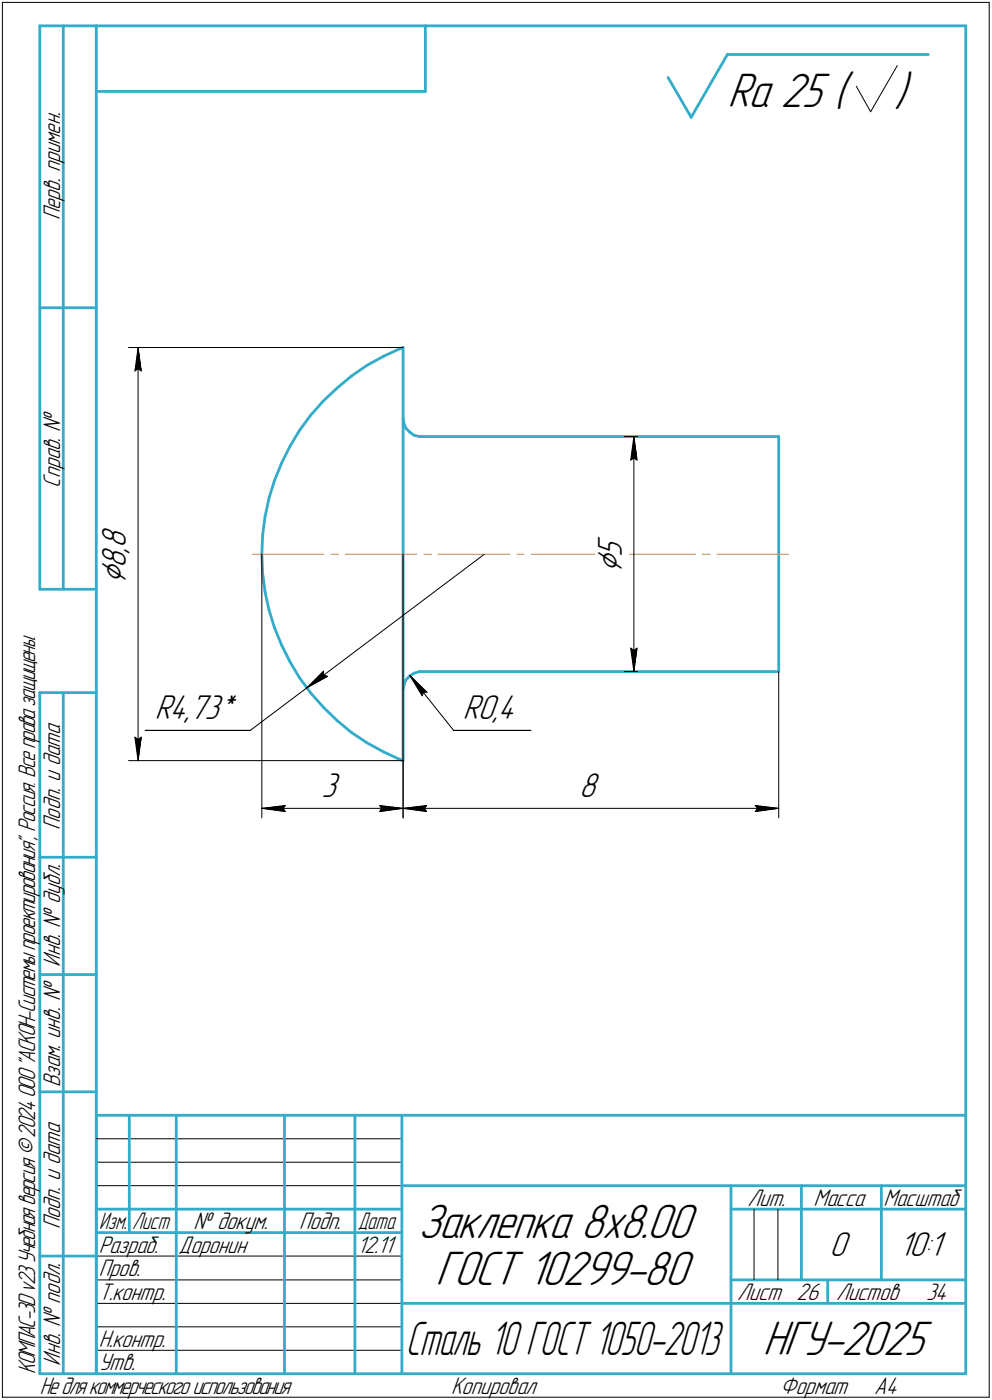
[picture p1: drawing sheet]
<svg xmlns="http://www.w3.org/2000/svg" width="211mm" height="298mm" viewBox="0 0 211 298" stroke-linecap="round" stroke-linejoin="round" font-family="sans-serif">
<g fill="none" stroke="#33acca" stroke-width=".59">
<path d="M8.5 5.5v120zM8.5 5.5h12zM13.5 5.5v120zM20.5 5.5v287zM20.5 5.5h185zM20.5 19.5h70zM90.5 5.5v14zM142.2 16.5l4.9 8.5zM154.8 11.6l-7.7 13.4zM154.8 11.6h42.7zM205.5 5.5v287zM8.5 65.5h12z"/>
<path d="M78.1 77.8l3.5-1.9zM81.6 75.9l3.7-1.7zM85.3 74.2l.5-.2zM85.8 74v88zM59.9 98.6l-1.5 3.7zM61.7 95l-1.8 3.6zM63.8 91.6l-2.1 3.4zM66.1 88.4l-2.3 3.2zM68.8 85.3l-2.7 3.1zM68.8 85.3l2.9-2.7zM71.7 82.6l3.1-2.5zM74.8 80.1l3.3-2.3z"/>
<path d="M85.8 89l.1 1.2zM85.9 90.2l.5 1zM86.4 91.2l.8 .8zM87.2 92l.9 .7zM88.1 92.7l1.1 .3zM89.2 93h.5zM89.7 93h76zM165.7 93v50zM55.7 118l.2 4zM55.9 114l-.2 4zM56.4 110.1l-.5 3.9zM57.2 106.1l-.8 4z"/>
<path d="M58.4 102.3l-1.2 3.8zM8.5 125.5h12zM55.9 122l.5 4zM56.4 126l.8 3.9zM57.2 129.9l1.2 3.8zM58.4 133.7l1.5 3.7zM59.9 137.4l1.8 3.6zM8.5 147.5v145zM8.5 147.5h12zM13.5 147.5v145zM61.7 141l2.1 3.4zM63.8 144.4l2.3 3.2z"/>
<path d="M66.1 147.6l2.7 3zM68.8 150.6l2.9 2.8zM71.7 153.4l3.1 2.6zM74.8 156l3.3 2.2zM78.1 158.2l3.5 1.9zM85.9 145.9l-.1 1.1zM86.4 144.8l-.5 1.1zM87.2 143.9l-.8 .9zM87.2 143.9l.9-.6zM88.1 143.3l1.1-.3zM89.2 143h.5zM89.7 143h76z"/>
<path d="M81.6 160.1l3.7 1.7zM85.3 161.8l.5 .2zM8.5 182.5h12zM8.5 207.5h12zM8.5 232.5h12zM20.5 237.5h185zM20.5 237.5v55zM27.5 237.5v25zM37.5 237.5v55zM60.5 237.5v55zM75.5 237.5v55zM85.5 237.5v55z"/>
<path d="M20.5 257.5h65zM85.5 252.5h120zM155.5 252.5v40zM155.5 257.5h15zM170.5 252.5v20zM170.5 257.5h35zM187.5 252.5v20zM8.5 267.5h12zM20.5 262.5h65zM85.5 277.5h70zM155.5 277.5h50zM155.5 272.5h50z"/>
<path d="M176.1 272.5v5zM8.5 292.5h12zM20.5 292.5h185z"/>
</g>
<path d="M53.8 118h15.1zM70.4 118h1.6zM73.5 118h15.2zM90.2 118h1.6zM93.2 118h15.3zM110 118h1.5zM113 118h15.2zM129.7 118h1.5zM132.8 118h15.2zM149.4 118h1.6zM152.6 118h15.1z" fill="none" stroke="#ff8000" stroke-width=".21"/>
<g fill="none" stroke="#000" stroke-width=".21">
<path d="M.5 .5v297zM.5 .5h210zM182.2 18.4l3.1 5.4zM190.9 14l-5.6 9.8zM210.5 .5v297zM27.3 74h58.5zM28.7 79l.7-.5zM29.4 74l.7 5zM29.4 78.5l.7 .5zM29.4 74l-.7 5zM29.4 74v88zM132.8 93h2.9z"/>
<path d="M134.2 98l.7-.5zM134.9 93l.7 5zM134.9 97.5l.7 .5zM134.9 93l-.7 5zM134.9 93v50zM55.7 118v56.2zM85.8 118v56.2zM134.2 138l.7 5zM134.2 138l.7 .5zM134.9 138.5l.7-.5zM135.6 138l-.7 5zM28.7 157l.7 5z"/>
<path d="M28.7 157l.7 .5zM29.4 157.5l.7-.5zM30.1 157l-.7 5zM30.9 155.5h22.4zM53.3 155.5l12-9zM65.3 146.5l3.5-3.6zM65.3 146.5l4.4-2.5zM65.3 146.5l37.7-28.5zM68.8 142.9v.9zM68.8 143.8l.9 .2zM87.2 143.8l3.6 3.6zM87.2 143.8l2.6 4.4z"/>
<path d="M87.2 143.8l9.3 11.7zM90.1 147.4h.7zM90.1 147.4l-.3 .8zM96.5 155.5h16.4zM132.8 143h2.9zM165.7 143v31.2zM27.3 162h58.5zM55.7 172.1l5-.6zM55.7 172.1l5 .7zM55.7 172.1h30.1zM60.2 172.1l.5 .7zM60.7 171.5l-.5 .6z"/>
<path d="M80.8 172.8l5-.7zM80.8 171.5l.4 .6zM80.8 171.5l5 .6zM81.2 172.1l-.4 .7zM85.8 162v12.2zM85.8 172.1l5-.6zM85.8 172.1l5 .7zM85.8 172.1h79.9zM90.3 172.1l.5 .7zM90.8 171.5l-.5 .6zM160.7 172.8l5-.7zM160.7 171.5l.5 .6z"/>
<path d="M160.7 171.5l5 .6zM161.2 172.1l-.5 .7zM20.5 247.5h65zM20.5 252.5h65zM20.5 242.5h65zM160.4 257.5v15zM165.5 257.5v15zM20.5 267.5h65zM20.5 272.5h65zM20.5 277.5h65zM.5 297.5h210zM20.5 282.5h65z"/>
<path d="M20.5 287.5h65z"/>
</g>
<g fill="#fff" stroke="#fff" stroke-width=".21">
<path d="M126.6 114h7.3zM126.6 114h7.3zM126.6 114.1h7.3zM126.6 114.2h7.3zM126.6 114.3h7.3zM126.6 114.4h7.3zM126.6 114.5h7.3zM126.6 114.6h7.3zM126.6 114.6h7.3zM126.6 114.7h7.3zM126.6 114.8h7.3zM126.6 114.9h7.3zM126.6 115h7.3zM126.6 115.1h7.3zM126.6 115.1h7.3zM126.6 115.2h7.3zM126.6 115.3h7.3zM126.6 115.4h7.3zM126.6 115.5h7.3zM126.6 115.6h7.3zM126.6 115.7h7.3zM126.6 115.7h7.3zM126.6 115.8h7.3zM126.6 115.9h7.3zM126.6 116h7.3zM126.6 116.1h7.3zM126.6 116.2h7.3zM126.6 116.2h7.3zM126.6 116.3h7.3zM126.6 116.4h7.3zM126.6 116.5h7.3zM126.6 116.6h7.3zM126.6 116.7h7.3zM126.6 116.8h7.3zM126.6 116.8h7.3zM126.6 116.9h7.3zM126.6 117h7.3zM126.6 117.1h7.3zM126.6 117.2h7.3zM126.6 117.3h7.3zM126.6 117.3h7.3zM126.6 117.4h7.3zM126.6 117.5h7.3zM126.6 117.6h7.3zM126.6 117.7h7.3zM126.6 117.8h7.3zM126.6 117.9h7.3zM126.6 117.9h7.3zM126.6 118h7.3zM126.6 118.1h7.3zM126.6 118.2h7.3zM126.6 118.3h7.3zM126.6 118.4h7.3zM126.6 118.4h7.3zM126.6 118.5h7.3zM126.6 118.6h7.3zM126.6 118.7h7.3zM126.6 118.8h7.3zM126.6 118.9h7.3zM126.6 119h7.3zM126.6 119h7.3zM126.6 119.1h7.3zM126.6 119.2h7.3zM126.6 119.3h7.3zM126.6 119.4h7.3zM126.6 119.5h7.3zM126.6 119.5h7.3zM126.6 119.6h7.3zM126.6 119.7h7.3zM126.6 119.8h7.3zM126.6 119.9h7.3zM126.6 120h7.3zM126.6 120.1h7.3zM126.6 120.1h7.3zM126.6 120.2h7.3zM126.6 120.3h7.3zM126.6 120.4h7.3zM126.6 120.5h7.3zM126.6 120.6h7.3zM126.6 120.6h7.3zM126.6 120.7h7.3zM126.6 120.8h7.3zM126.6 120.9h7.3zM126.6 121h7.3zM126.6 121.1h7.3zM126.6 121.2h7.3zM126.6 121.2h7.3zM126.6 121.3h7.3zM126.6 121.4h7.3zM126.6 121.5h7.3zM126.6 121.6h7.3zM126.6 121.7h7.3zM126.6 121.8h7.3zM126.6 121.8h7.3zM126.6 121.9h7.3z"/>
<path d="M134.8 93.2h.2zM134.8 93.3h.2zM134.7 93.4h.4zM134.7 93.5h.4zM134.6 93.6h.5zM134.6 93.6h.6zM134.6 93.7h.6zM134.5 93.8h.8zM134.5 93.9h.8zM134.5 94h.9zM134.5 94.1h.9zM134.4 94.1h1zM134.4 94.2h1.1zM134.4 94.3h1.1zM134.3 94.4h1.3zM134.3 94.5h1.3zM134.2 94.6h1.4zM134.2 94.7h1.4zM134.1 94.7h1.5zM134.1 94.8h1.6zM134.1 94.9h1.6zM134.1 95h1.6zM134.1 95.1h1.6zM134.1 95.2h1.6zM134.1 95.2h1.6zM134.1 95.3h1.6zM134.1 95.4h1.7zM134 95.5h1.8zM134 95.6h1.8zM134 95.7h1.8zM134 95.8h1.8zM134 95.8h1.8zM134 95.9h1.8zM134 96h1.9zM134 96.1h1.9zM134 96.2h1.9zM133.9 96.3h2zM133.9 96.4h2zM133.9 96.4h2zM133.9 96.5h2zM133.9 96.6h2zM133.9 96.7h2.1zM133.9 96.8h2.1zM133.9 96.9h2.1zM133.9 96.9h2.1zM133.9 97h2.1zM133.9 97.1h2.1zM133.9 97.2h2.1zM133.9 97.3h2.2zM133.9 97.4h2.2zM133.9 97.5h2.2zM133.9 97.5h2.2zM133.9 97.6h2.2zM133.9 97.7h2.2zM133.8 97.8h2.3zM133.8 97.9h2.3zM133.8 98h2.3zM133.8 98h2.3zM133.8 98.1h2.3zM133.8 98.2h2.3zM133.8 98.3h2.3zM133.8 98.4h2.3z"/>
<path d="M133.7 137.5h2.4zM133.8 137.6h2.3zM133.8 137.7h2.3zM133.8 137.8h2.3zM133.8 137.8h2.3zM133.8 137.9h2.3zM133.8 138h2.3zM133.8 138.1h2.3zM133.8 138.2h2.3zM133.9 138.3h2.2zM133.9 138.3h2.2zM133.9 138.4h2.2zM133.9 138.5h2.2zM133.9 138.6h2.2zM133.9 138.7h2.2zM133.9 138.8h2.1zM133.9 138.9h2.1zM133.9 138.9h2.1zM133.9 139h2.1zM133.9 139.1h2.1zM133.9 139.2h2.1zM133.9 139.3h2.1zM133.9 139.4h2zM133.9 139.4h2zM133.9 139.5h2zM133.9 139.6h2zM133.9 139.7h2zM134 139.8h1.9zM134 139.9h1.9zM134 140h1.9zM134 140h1.8zM134 140.1h1.8zM134 140.2h1.8zM134 140.3h1.8zM134 140.4h1.8zM134 140.5h1.8zM134.1 140.5h1.7zM134.1 140.6h1.6zM134.1 140.7h1.6zM134.1 140.8h1.6zM134.1 140.9h1.6zM134.1 141h1.6zM134.1 141.1h1.6zM134.1 141.1h1.6zM134.1 141.2h1.5zM134.2 141.3h1.4zM134.2 141.4h1.4zM134.3 141.5h1.3zM134.3 141.6h1.3zM134.4 141.6h1.1zM134.4 141.7h1.1zM134.4 141.8h1zM134.5 141.9h.9zM134.5 142h.9zM134.5 142.1h.8zM134.5 142.2h.8zM134.6 142.2h.6zM134.6 142.3h.6zM134.6 142.4h.5zM134.7 142.5h.4zM134.7 142.6h.4zM134.8 142.7h.2zM134.8 142.7h.2z"/>
<path d="M68.4 164h4.7zM68.4 164.1h4.7zM68.4 164.2h4.7zM68.4 164.3h4.7zM68.4 164.3h4.7zM68.4 164.4h4.7zM68.4 164.5h4.7zM68.4 164.6h4.7zM68.4 164.7h4.7zM68.4 164.8h4.7zM68.4 164.8h4.7zM68.4 164.9h4.7zM68.4 165h4.7zM68.4 165.1h4.7zM68.4 165.2h4.7zM68.4 165.3h4.7zM68.4 165.4h4.7zM68.4 165.4h4.7zM68.4 165.5h4.7zM68.4 165.6h4.7zM68.4 165.7h4.7zM68.4 165.8h4.7zM68.4 165.9h4.7zM68.4 165.9h4.7zM68.4 166h4.7zM68.4 166.1h4.7zM68.4 166.2h4.7zM68.4 166.3h4.7zM68.4 166.4h4.7zM68.4 166.5h4.7zM68.4 166.5h4.7zM68.4 166.6h4.7zM68.4 166.7h4.7zM68.4 166.8h4.7zM68.4 166.9h4.7zM68.4 167h4.7zM68.4 167h4.7zM68.4 167.1h4.7zM68.4 167.2h4.7zM68.4 167.3h4.7zM68.4 167.4h4.7zM68.4 167.5h4.7zM68.4 167.6h4.7zM68.4 167.6h4.7zM68.4 167.7h4.7zM68.4 167.8h4.7zM68.4 167.9h4.7zM68.4 168h4.7zM68.4 168.1h4.7zM68.4 168.1h4.7zM68.4 168.2h4.7zM68.4 168.3h4.7zM68.4 168.4h4.7zM68.4 168.5h4.7zM68.4 168.6h4.7zM68.4 168.7h4.7zM68.4 168.7h4.7zM68.4 168.8h4.7zM68.4 168.9h4.7zM68.4 169h4.7zM68.4 169.1h4.7zM68.4 169.2h4.7zM68.4 169.2h4.7zM68.4 169.3h4.7zM68.4 169.4h4.7zM68.4 169.5h4.7zM68.4 169.6h4.7zM68.4 169.7h4.7zM68.4 169.8h4.7zM68.4 169.8h4.7zM68.4 169.9h4.7zM68.4 170h4.7zM68.4 170.1h4.7zM68.4 170.2h4.7zM68.4 170.3h4.7zM68.4 170.3h4.7zM68.4 170.4h4.7zM68.4 170.5h4.7zM68.4 170.6h4.7zM68.4 170.7h4.7zM68.4 170.8h4.7zM68.4 170.9h4.7zM68.4 170.9h4.7zM68.4 171h4.7zM68.4 171.1h4.7z"/>
<path d="M60.6 171h.6zM60 171.1h1.2zM59.4 171.2h1.8zM58.8 171.3h2.4zM58.2 171.4h3zM57.5 171.4h3.7zM57.3 171.5h3.9zM57.1 171.6h4.1zM56.9 171.7h4.3zM56.6 171.8h4.6zM56.4 171.9h4.8zM56.2 172h5zM56 172h5.2zM55.7 172.1h5.5zM56 172.2h5.2zM56.1 172.3h5.1zM56.3 172.4h4.9zM56.6 172.5h4.6zM56.7 172.6h4.5zM56.9 172.6h4.3zM57.1 172.7h4.1zM57.3 172.8h3.9zM57.5 172.9h3.7zM58.2 173h3zM58.8 173.1h2.4zM59.4 173.1h1.8zM60 173.2h1.2zM60.6 173.3h.6z"/>
<path d="M80.3 171h.6zM80.3 171.1h1.2zM80.3 171.2h1.8zM80.3 171.3h2.5zM80.3 171.4h3.1zM80.3 171.4h3.7zM80.3 171.5h3.9zM80.3 171.6h4.2zM80.3 171.7h4.4zM80.3 171.8h4.6zM80.3 171.9h4.9zM80.3 172h5zM80.3 172h5.3zM80.3 172.1h5.5zM80.3 172.2h5.3zM80.3 172.3h5.1zM80.3 172.4h4.9zM80.3 172.5h4.7zM80.3 172.6h4.5zM80.3 172.6h4.3zM80.3 172.7h4.1zM80.3 172.8h3.9zM80.3 172.9h3.7zM80.3 173h3.1zM80.3 173.1h2.5zM80.3 173.1h1.8zM80.3 173.2h1.2zM80.3 173.3h.6z"/>
<path d="M87.3 144h.2zM87.3 144.1h.4zM87.4 144.2h.5zM87.4 144.3h.7zM87.4 144.4h.7zM87.5 144.4h.8zM87.5 144.5h1zM87.5 144.6h1.1zM87.5 144.7h1.3zM87.5 144.8h1.4zM87.5 144.9h1.6zM87.6 144.9h1.6zM87.6 145h1.6zM87.6 145.1h1.7zM87.7 145.2h1.7zM87.7 145.3h1.8zM87.7 145.4h1.9zM87.8 145.5h1.9zM87.8 145.5h1.9zM87.8 145.6h2zM87.8 145.7h2.1zM87.9 145.8h2.1zM88 145.9h2.1zM88 146h2.2zM88.1 146h2.2zM88.1 146.1h2.2zM88.1 146.2h2.3zM88.2 146.3h2.3zM88.2 146.4h2.4zM88.3 146.5h2.4zM88.3 146.6h2.5zM88.4 146.6h2.4zM88.4 146.7h2.5zM88.5 146.8h2.5zM88.6 146.9h2.5zM88.6 147h2.6zM88.6 147.1h2.7zM88.6 147.2h2.8zM88.7 147.2h2.7zM88.7 147.3h2.8zM88.8 147.4h2.8zM88.9 147.5h2.6zM88.9 147.6h2.5zM89 147.7h2.4zM89 147.7h2.3zM89.1 147.8h2zM89.2 147.9h1.8zM89.2 148h1.7zM89.2 148.1h1.6zM89.2 148.2h1.5zM89.3 148.3h1.3zM89.3 148.3h1.2zM89.4 148.4h.9zM89.5 148.5h.8zM89.5 148.6h.7zM89.6 148.7h.4zM89.6 148.8h.3zM89.7 148.8h.1z"/>
<path d="M98.5 147.4h12.4zM98.5 147.5h12.4zM98.5 147.6h12.4zM98.5 147.7h12.4zM98.5 147.7h12.4zM98.5 147.8h12.4zM98.5 147.9h12.4zM98.5 148h12.4zM98.5 148.1h12.4zM98.5 148.2h12.4zM98.5 148.3h12.4zM98.5 148.3h12.4zM98.5 148.4h12.4zM98.5 148.5h12.4zM98.5 148.6h12.4zM98.5 148.7h12.4zM98.5 148.8h12.4zM98.5 148.8h12.4zM98.5 148.9h12.4zM98.5 149h12.4zM98.5 149.1h12.4zM98.5 149.2h12.4zM98.5 149.3h12.4zM98.5 149.4h12.4zM98.5 149.4h12.4zM98.5 149.5h12.4zM98.5 149.6h12.4zM98.5 149.7h12.4zM98.5 149.8h12.4zM98.5 149.9h12.4zM98.5 149.9h12.4zM98.5 150h12.4zM98.5 150.1h12.4zM98.5 150.2h12.4zM98.5 150.3h12.4zM98.5 150.4h12.4zM98.5 150.5h12.4zM98.5 150.5h12.4zM98.5 150.6h12.4zM98.5 150.7h12.4zM98.5 150.8h12.4zM98.5 150.9h12.4zM98.5 151h12.4zM98.5 151h12.4zM98.5 151.1h12.4zM98.5 151.2h12.4zM98.5 151.3h12.4zM98.5 151.4h12.4zM98.5 151.5h12.4zM98.5 151.6h12.4zM98.5 151.6h12.4zM98.5 151.7h12.4zM98.5 151.8h12.4zM98.5 151.9h12.4zM98.5 152h12.4zM98.5 152.1h12.4zM98.5 152.1h12.4zM98.5 152.2h12.4zM98.5 152.3h12.4zM98.5 152.4h12.4zM98.5 152.5h12.4zM98.5 152.6h12.4zM98.5 152.7h12.4zM98.5 152.7h12.4zM98.5 152.8h12.4zM98.5 152.9h12.4zM98.5 153h12.4zM98.5 153.1h12.4zM98.5 153.2h12.4zM98.5 153.2h12.4zM98.5 153.3h12.4zM98.5 153.4h12.4zM98.5 153.5h12.4zM98.5 153.6h12.4zM98.5 153.7h12.4zM98.5 153.8h12.4zM98.5 153.8h12.4zM98.5 153.9h12.4zM98.5 154h12.4zM98.5 154.1h12.4zM98.5 154.2h12.4zM98.5 154.3h12.4zM98.5 154.3h12.4zM98.5 154.4h12.4z"/>
<path d="M68.8 142.2h.2zM68.7 142.3h.4zM68.7 142.4h.5zM68.6 142.5h.6zM68.5 142.6h.8zM68.4 142.7h.9zM68.3 142.7h1.1zM68.2 142.8h1.2zM68.2 142.9h1.3zM68.1 143h1.5zM68 143.1h1.7zM67.9 143.2h1.8zM67.8 143.3h2zM67.7 143.3h2.1zM67.6 143.4h2.3zM67.6 143.5h2.4zM67.5 143.6h2.6zM67.4 143.7h2.7zM67.3 143.8h2.9zM67.2 143.8h3.1zM67.1 143.9h3.3zM67.1 144h3.3zM67 144.1h3.4zM66.9 144.2h3.5zM66.8 144.3h3.4zM66.7 144.4h3.3zM66.6 144.4h3.2zM66.5 144.5h3.3zM66.5 144.6h3.1zM66.4 144.7h3zM66.3 144.8h3zM66.3 144.9h2.9zM66.2 144.9h2.8zM66.2 145h2.6zM66.1 145.1h2.6zM66 145.2h2.5zM66 145.3h2.4zM66 145.4h2.2zM66 145.5h2.1zM65.9 145.5h2zM65.8 145.6h2zM65.8 145.7h1.8zM65.7 145.8h1.8zM65.7 145.9h1.6zM65.6 146h1.5zM65.5 146h1.4zM65.5 146.1h1zM65.4 146.2h.8zM65.4 146.3h.6zM65.4 146.4h.2z"/>
<path d="M32.9 147.4h18.4zM32.9 147.5h18.4zM32.9 147.6h18.4zM32.9 147.7h18.4zM32.9 147.7h18.4zM32.9 147.8h18.4zM32.9 147.9h18.4zM32.9 148h18.4zM32.9 148.1h18.4zM32.9 148.2h18.4zM32.9 148.3h18.4zM32.9 148.3h18.4zM32.9 148.4h18.4zM32.9 148.5h18.4zM32.9 148.6h18.4zM32.9 148.7h18.4zM32.9 148.8h18.4zM32.9 148.8h18.4zM32.9 148.9h18.4zM32.9 149h18.4zM32.9 149.1h18.4zM32.9 149.2h18.4zM32.9 149.3h18.4zM32.9 149.4h18.4zM32.9 149.4h18.4zM32.9 149.5h18.4zM32.9 149.6h18.4zM32.9 149.7h18.4zM32.9 149.8h18.4zM32.9 149.9h18.4zM32.9 149.9h18.4zM32.9 150h18.4zM32.9 150.1h18.4zM32.9 150.2h18.4zM32.9 150.3h18.4zM32.9 150.4h18.4zM32.9 150.5h18.4zM32.9 150.5h18.4zM32.9 150.6h18.4zM32.9 150.7h18.4zM32.9 150.8h18.4zM32.9 150.9h18.4zM32.9 151h18.4zM32.9 151h18.4zM32.9 151.1h18.4zM32.9 151.2h18.4zM32.9 151.3h18.4zM32.9 151.4h18.4zM32.9 151.5h18.4zM32.9 151.6h18.4zM32.9 151.6h18.4zM32.9 151.7h18.4zM32.9 151.8h18.4zM32.9 151.9h18.4zM32.9 152h18.4zM32.9 152.1h18.4zM32.9 152.1h18.4zM32.9 152.2h18.4zM32.9 152.3h18.4zM32.9 152.4h18.4zM32.9 152.5h18.4zM32.9 152.6h18.4zM32.9 152.7h18.4zM32.9 152.7h18.4zM32.9 152.8h18.4zM32.9 152.9h18.4zM32.9 153h18.4zM32.9 153.1h18.4zM32.9 153.2h18.4zM32.9 153.2h18.4zM32.9 153.3h18.4zM32.9 153.4h18.4zM32.9 153.5h18.4zM32.9 153.6h18.4zM32.9 153.7h18.4zM32.9 153.8h18.4zM32.9 153.8h18.4zM32.9 153.9h18.4zM32.9 154h18.4zM32.9 154.1h18.4zM32.9 154.2h18.4zM32.9 154.3h18.4zM32.9 154.3h18.4zM32.9 154.4h18.4z"/>
<path d="M21.1 111.7h7.3zM21.1 111.8h7.3zM21.1 111.8h7.3zM21.1 111.9h7.3zM21.1 112h7.3zM21.1 112.1h7.3zM21.1 112.2h7.3zM21.1 112.3h7.3zM21.1 112.4h7.3zM21.1 112.4h7.3zM21.1 112.5h7.3zM21.1 112.6h7.3zM21.1 112.7h7.3zM21.1 112.8h7.3zM21.1 112.9h7.3zM21.1 112.9h7.3zM21.1 113h7.3zM21.1 113.1h7.3zM21.1 113.2h7.3zM21.1 113.3h7.3zM21.1 113.4h7.3zM21.1 113.5h7.3zM21.1 113.5h7.3zM21.1 113.6h7.3zM21.1 113.7h7.3zM21.1 113.8h7.3zM21.1 113.9h7.3zM21.1 114h7.3zM21.1 114h7.3zM21.1 114.1h7.3zM21.1 114.2h7.3zM21.1 114.3h7.3zM21.1 114.4h7.3zM21.1 114.5h7.3zM21.1 114.6h7.3zM21.1 114.6h7.3zM21.1 114.7h7.3zM21.1 114.8h7.3zM21.1 114.9h7.3zM21.1 115h7.3zM21.1 115.1h7.3zM21.1 115.1h7.3zM21.1 115.2h7.3zM21.1 115.3h7.3zM21.1 115.4h7.3zM21.1 115.5h7.3zM21.1 115.6h7.3zM21.1 115.7h7.3zM21.1 115.7h7.3zM21.1 115.8h7.3zM21.1 115.9h7.3zM21.1 116h7.3zM21.1 116.1h7.3zM21.1 116.2h7.3zM21.1 116.2h7.3zM21.1 116.3h7.3zM21.1 116.4h7.3zM21.1 116.5h7.3zM21.1 116.6h7.3zM21.1 116.7h7.3zM21.1 116.8h7.3zM21.1 116.8h7.3zM21.1 116.9h7.3zM21.1 117h7.3zM21.1 117.1h7.3zM21.1 117.2h7.3zM21.1 117.3h7.3zM21.1 117.3h7.3zM21.1 117.4h7.3zM21.1 117.5h7.3zM21.1 117.6h7.3zM21.1 117.7h7.3zM21.1 117.8h7.3zM21.1 117.9h7.3zM21.1 117.9h7.3zM21.1 118h7.3zM21.1 118.1h7.3zM21.1 118.2h7.3zM21.1 118.3h7.3zM21.1 118.4h7.3zM21.1 118.4h7.3zM21.1 118.5h7.3zM21.1 118.6h7.3zM21.1 118.7h7.3zM21.1 118.8h7.3zM21.1 118.9h7.3zM21.1 119h7.3zM21.1 119h7.3zM21.1 119.1h7.3zM21.1 119.2h7.3zM21.1 119.3h7.3zM21.1 119.4h7.3zM21.1 119.5h7.3zM21.1 119.5h7.3zM21.1 119.6h7.3zM21.1 119.7h7.3zM21.1 119.8h7.3zM21.1 119.9h7.3zM21.1 120h7.3zM21.1 120.1h7.3zM21.1 120.1h7.3zM21.1 120.2h7.3zM21.1 120.3h7.3zM21.1 120.4h7.3zM21.1 120.5h7.3zM21.1 120.6h7.3zM21.1 120.6h7.3zM21.1 120.7h7.3zM21.1 120.8h7.3zM21.1 120.9h7.3zM21.1 121h7.3zM21.1 121.1h7.3zM21.1 121.2h7.3zM21.1 121.2h7.3zM21.1 121.3h7.3zM21.1 121.4h7.3zM21.1 121.5h7.3zM21.1 121.6h7.3zM21.1 121.7h7.3zM21.1 121.8h7.3zM21.1 121.8h7.3zM21.1 121.9h7.3zM21.1 122h7.3zM21.1 122.1h7.3zM21.1 122.2h7.3zM21.1 122.3h7.3zM21.1 122.3h7.3zM21.1 122.4h7.3zM21.1 122.5h7.3zM21.1 122.6h7.3zM21.1 122.7h7.3zM21.1 122.8h7.3zM21.1 122.9h7.3zM21.1 122.9h7.3zM21.1 123h7.3zM21.1 123.1h7.3zM21.1 123.2h7.3zM21.1 123.3h7.3zM21.1 123.4h7.3zM21.1 123.4h7.3zM21.1 123.5h7.3zM21.1 123.6h7.3zM21.1 123.7h7.3zM21.1 123.8h7.3zM21.1 123.9h7.3zM21.1 124h7.3zM21.1 124h7.3zM21.1 124.1h7.3zM21.1 124.2h7.3z"/>
<path d="M29.3 74.3h.2zM29.3 74.3h.2zM29.2 74.4h.4zM29.2 74.5h.4zM29.1 74.6h.5zM29.1 74.7h.6zM29.1 74.8h.6zM29 74.8h.8zM29 74.9h.8zM29 75h.9zM29 75.1h.9zM28.9 75.2h1zM28.9 75.3h1.1zM28.9 75.4h1.1zM28.8 75.4h1.3zM28.8 75.5h1.3zM28.7 75.6h1.4zM28.7 75.7h1.4zM28.6 75.8h1.5zM28.6 75.9h1.6zM28.6 75.9h1.6zM28.6 76h1.6zM28.6 76.1h1.6zM28.6 76.2h1.6zM28.6 76.3h1.6zM28.6 76.4h1.6zM28.5 76.5h1.7zM28.5 76.5h1.8zM28.5 76.6h1.8zM28.5 76.7h1.8zM28.5 76.8h1.8zM28.5 76.9h1.8zM28.5 77h1.8zM28.4 77h1.9zM28.4 77.1h1.9zM28.4 77.2h1.9zM28.4 77.3h2zM28.4 77.4h2zM28.4 77.5h2zM28.4 77.6h2zM28.4 77.6h2zM28.4 77.7h2zM28.4 77.8h2zM28.4 77.9h2zM28.4 78h2zM28.4 78.1h2.1zM28.4 78.1h2.1zM28.4 78.2h2.1zM28.3 78.3h2.2zM28.3 78.4h2.2zM28.3 78.5h2.2zM28.3 78.6h2.2zM28.3 78.7h2.2zM28.3 78.7h2.2zM28.3 78.8h2.3zM28.2 78.9h2.4zM28.2 79h2.4zM28.2 79.1h2.4zM28.2 79.2h2.4zM28.2 79.2h2.4zM28.2 79.3h2.4zM28.2 79.4h2.4z"/>
<path d="M28.1 156.5h2.5zM28.2 156.5h2.4zM28.2 156.6h2.4zM28.2 156.7h2.4zM28.2 156.8h2.4zM28.2 156.9h2.4zM28.2 157h2.4zM28.2 157.1h2.4zM28.3 157.1h2.3zM28.3 157.2h2.2zM28.3 157.3h2.2zM28.3 157.4h2.2zM28.3 157.5h2.2zM28.3 157.6h2.2zM28.3 157.6h2.2zM28.4 157.7h2.1zM28.4 157.8h2.1zM28.4 157.9h2.1zM28.4 158h2zM28.4 158.1h2zM28.4 158.2h2zM28.4 158.2h2zM28.4 158.3h2zM28.4 158.4h2zM28.4 158.5h2zM28.4 158.6h2zM28.4 158.7h2zM28.4 158.7h1.9zM28.4 158.8h1.9zM28.4 158.9h1.9zM28.5 159h1.8zM28.5 159.1h1.8zM28.5 159.2h1.8zM28.5 159.3h1.8zM28.5 159.3h1.8zM28.5 159.4h1.8zM28.5 159.5h1.7zM28.6 159.6h1.6zM28.6 159.7h1.6zM28.6 159.8h1.6zM28.6 159.9h1.6zM28.6 159.9h1.6zM28.6 160h1.6zM28.6 160.1h1.6zM28.6 160.2h1.5zM28.7 160.3h1.4zM28.7 160.4h1.4zM28.8 160.4h1.3zM28.8 160.5h1.3zM28.9 160.6h1.1zM28.9 160.7h1.1zM28.9 160.8h1zM29 160.9h.9zM29 161h.9zM29 161h.8zM29 161.1h.8zM29.1 161.2h.6zM29.1 161.3h.6zM29.1 161.4h.5zM29.2 161.5h.4zM29.2 161.5h.4zM29.3 161.6h.2zM29.3 161.7h.2z"/>
<path d="M123.3 164h5zM123.3 164.1h5zM123.3 164.2h5zM123.3 164.3h5zM123.3 164.3h5zM123.3 164.4h5zM123.3 164.5h5zM123.3 164.6h5zM123.3 164.7h5zM123.3 164.8h5zM123.3 164.8h5zM123.3 164.9h5zM123.3 165h5zM123.3 165.1h5zM123.3 165.2h5zM123.3 165.3h5zM123.3 165.4h5zM123.3 165.4h5zM123.3 165.5h5zM123.3 165.6h5zM123.3 165.7h5zM123.3 165.8h5zM123.3 165.9h5zM123.3 165.9h5zM123.3 166h5zM123.3 166.1h5zM123.3 166.2h5zM123.3 166.3h5zM123.3 166.4h5zM123.3 166.5h5zM123.3 166.5h5zM123.3 166.6h5zM123.3 166.7h5zM123.3 166.8h5zM123.3 166.9h5zM123.3 167h5zM123.3 167h5zM123.3 167.1h5zM123.3 167.2h5zM123.3 167.3h5zM123.3 167.4h5zM123.3 167.5h5zM123.3 167.6h5zM123.3 167.6h5zM123.3 167.7h5zM123.3 167.8h5zM123.3 167.9h5zM123.3 168h5zM123.3 168.1h5zM123.3 168.1h5zM123.3 168.2h5zM123.3 168.3h5zM123.3 168.4h5zM123.3 168.5h5zM123.3 168.6h5zM123.3 168.7h5zM123.3 168.7h5zM123.3 168.8h5zM123.3 168.9h5zM123.3 169h5zM123.3 169.1h5zM123.3 169.2h5zM123.3 169.2h5zM123.3 169.3h5zM123.3 169.4h5zM123.3 169.5h5zM123.3 169.6h5zM123.3 169.7h5zM123.3 169.8h5zM123.3 169.8h5zM123.3 169.9h5zM123.3 170h5zM123.3 170.1h5zM123.3 170.2h5zM123.3 170.3h5zM123.3 170.3h5zM123.3 170.4h5zM123.3 170.5h5zM123.3 170.6h5zM123.3 170.7h5zM123.3 170.8h5zM123.3 170.9h5zM123.3 170.9h5zM123.3 171h5zM123.3 171.1h5z"/>
<path d="M90.7 171h.6zM90.1 171.1h1.2zM89.4 171.2h1.9zM88.8 171.3h2.5zM88.2 171.4h3.1zM87.5 171.4h3.8zM87.4 171.5h3.9zM87.1 171.6h4.2zM87 171.7h4.3zM86.7 171.8h4.6zM86.4 171.9h4.9zM86.3 172h5zM86 172h5.3zM85.8 172.1h5.5zM86 172.2h5.3zM86.2 172.3h5.1zM86.4 172.4h4.9zM86.6 172.5h4.7zM86.8 172.6h4.5zM87 172.6h4.3zM87.2 172.7h4.1zM87.4 172.8h3.9zM87.5 172.9h3.8zM88.2 173h3.1zM88.8 173.1h2.5zM89.4 173.1h1.9zM90.1 173.2h1.2zM90.7 173.3h.6z"/>
<path d="M160.3 171h.7zM160.3 171.1h1.2zM160.3 171.2h1.8zM160.3 171.3h2.4zM160.3 171.4h3zM160.3 171.4h3.6zM160.3 171.5h3.9zM160.3 171.6h4.1zM160.3 171.7h4.3zM160.3 171.8h4.5zM160.3 171.9h4.8zM160.3 172h5zM160.3 172h5.2zM160.3 172.1h5.4zM160.3 172.2h5.2zM160.3 172.3h5.1zM160.3 172.4h4.8zM160.3 172.5h4.6zM160.3 172.6h4.5zM160.3 172.6h4.2zM160.3 172.7h4zM160.3 172.8h3.9zM160.3 172.9h3.6zM160.3 173h3zM160.3 173.1h2.4zM160.3 173.1h1.8zM160.3 173.2h1.2zM160.3 173.3h.7z"/>
</g>
<g fill="#000" stroke="#000" stroke-width=".21">
<path d="M29.2 75.3h.2zM29.2 75.4h.2zM29.2 75.4h.2zM29.2 75.5h.2zM29.2 75.6h.2zM29.2 75.7h.2zM29.2 75.8h.2zM29.2 75.9h.2zM29.1 75.9h.3zM29.1 76h.3zM29.1 76.1h.3zM29.1 76.2h.3zM29.1 76.3h.3zM29.1 76.4h.3zM29.1 76.5h.3zM29 76.5h.4zM29 76.6h.4zM29 76.7h.4zM29 76.8h.4zM29 76.9h.4zM29 77h.4zM29 77h.4zM29 77.1h.4zM29 77.2h.4zM29 77.3h.4zM29 77.4h.4zM29 77.5h.4zM29 77.6h.4zM29 77.6h.4zM29 77.7h.4zM28.9 77.8h.5zM28.9 77.9h.5zM28.9 78h.5zM28.9 78.1h.5zM28.9 78.1h.5zM28.9 78.2h.5zM28.9 78.3h.5zM28.8 78.4h.6zM28.8 78.5h.6zM28.8 78.6h.5zM28.8 78.7h.4zM28.8 78.7h.2zM28.8 78.8h.2z"/>
<path d="M29.4 74.7h.1zM29.4 74.8h.1zM29.4 74.8h.1zM29.4 74.9h.1zM29.4 75h.1zM29.4 75.1h.1zM29.4 75.2h.1zM29.4 75.3h.2zM29.4 75.4h.2zM29.4 75.4h.2zM29.4 75.5h.2zM29.4 75.6h.2zM29.4 75.7h.2zM29.4 75.8h.2zM29.4 75.9h.2zM29.4 75.9h.3zM29.4 76h.3zM29.4 76.1h.3zM29.4 76.2h.3zM29.4 76.3h.3zM29.4 76.4h.3zM29.4 76.5h.3zM29.4 76.5h.4zM29.4 76.6h.4zM29.4 76.7h.4zM29.4 76.8h.4zM29.4 76.9h.4zM29.4 77h.4zM29.4 77h.4zM29.4 77.1h.5zM29.4 77.2h.5zM29.4 77.3h.5zM29.4 77.4h.5zM29.4 77.5h.5zM29.4 77.6h.5zM29.4 77.6h.5zM29.4 77.7h.5zM29.4 77.8h.6zM29.4 77.9h.6zM29.4 78h.6zM29.4 78.1h.6zM29.4 78.1h.6zM29.4 78.2h.6zM29.4 78.3h.6zM29.4 78.4h.7zM29.4 78.5h.7zM29.5 78.6h.6zM29.6 78.7h.5zM29.7 78.7h.4zM29.9 78.8h.2z"/>
<path d="M134.7 94.2h.2zM134.7 94.3h.2zM134.7 94.4h.2zM134.7 94.5h.2zM134.7 94.6h.2zM134.7 94.7h.2zM134.7 94.7h.2zM134.7 94.8h.2zM134.6 94.9h.3zM134.6 95h.3zM134.6 95.1h.3zM134.6 95.2h.3zM134.6 95.2h.3zM134.6 95.3h.3zM134.6 95.4h.3zM134.5 95.5h.4zM134.5 95.6h.4zM134.5 95.7h.4zM134.5 95.8h.4zM134.5 95.8h.4zM134.5 95.9h.4zM134.5 96h.4zM134.5 96.1h.4zM134.5 96.2h.4zM134.5 96.3h.4zM134.5 96.4h.4zM134.5 96.4h.4zM134.5 96.5h.4zM134.5 96.6h.4zM134.5 96.7h.4zM134.4 96.8h.5zM134.4 96.9h.5zM134.4 96.9h.5zM134.4 97h.5zM134.4 97.1h.5zM134.4 97.2h.5zM134.4 97.3h.5zM134.3 97.4h.6zM134.3 97.5h.6zM134.3 97.5h.6zM134.3 97.6h.5zM134.3 97.7h.3zM134.3 97.8h.2z"/>
<path d="M134.9 93.6h.1zM134.9 93.7h.1zM134.9 93.8h.1zM134.9 93.9h.1zM134.9 94h.1zM134.9 94.1h.1zM134.9 94.1h.1zM134.9 94.2h.2zM134.9 94.3h.2zM134.9 94.4h.2zM134.9 94.5h.2zM134.9 94.6h.2zM134.9 94.7h.2zM134.9 94.7h.2zM134.9 94.8h.2zM134.9 94.9h.3zM134.9 95h.3zM134.9 95.1h.3zM134.9 95.2h.3zM134.9 95.2h.3zM134.9 95.3h.3zM134.9 95.4h.3zM134.9 95.5h.4zM134.9 95.6h.4zM134.9 95.7h.4zM134.9 95.8h.4zM134.9 95.8h.4zM134.9 95.9h.4zM134.9 96h.4zM134.9 96.1h.5zM134.9 96.2h.5zM134.9 96.3h.5zM134.9 96.4h.5zM134.9 96.4h.5zM134.9 96.5h.5zM134.9 96.6h.5zM134.9 96.7h.5zM134.9 96.8h.6zM134.9 96.9h.6zM134.9 96.9h.6zM134.9 97h.6zM134.9 97.1h.6zM134.9 97.2h.6zM134.9 97.3h.6zM134.9 97.4h.7zM134.9 97.5h.7zM134.9 97.5h.7zM135 97.6h.6zM135.2 97.7h.4zM135.3 97.8h.3z"/>
<path d="M134.3 138.2h.2zM134.3 138.3h.2zM134.3 138.3h.4zM134.3 138.4h.5zM134.3 138.5h.6zM134.3 138.6h.6zM134.4 138.7h.5zM134.4 138.8h.5zM134.4 138.9h.5zM134.4 138.9h.5zM134.4 139h.5zM134.4 139.1h.5zM134.4 139.2h.5zM134.5 139.3h.4zM134.5 139.4h.4zM134.5 139.4h.4zM134.5 139.5h.4zM134.5 139.6h.4zM134.5 139.7h.4zM134.5 139.8h.4zM134.5 139.9h.4zM134.5 140h.4zM134.5 140h.4zM134.5 140.1h.4zM134.5 140.2h.4zM134.5 140.3h.4zM134.5 140.4h.4zM134.5 140.5h.4zM134.6 140.5h.3zM134.6 140.6h.3zM134.6 140.7h.3zM134.6 140.8h.3zM134.6 140.9h.3zM134.6 141h.3zM134.6 141.1h.3zM134.7 141.1h.2zM134.7 141.2h.2zM134.7 141.3h.2zM134.7 141.4h.2zM134.7 141.5h.2zM134.7 141.6h.2zM134.7 141.6h.2zM134.7 141.7h.2z"/>
<path d="M135.4 138.2h.2zM135.2 138.3h.4zM135.1 138.3h.5zM135 138.4h.6zM134.9 138.5h.7zM134.9 138.6h.7zM134.9 138.7h.6zM134.9 138.8h.6zM134.9 138.9h.6zM134.9 138.9h.6zM134.9 139h.6zM134.9 139.1h.6zM134.9 139.2h.6zM134.9 139.3h.5zM134.9 139.4h.5zM134.9 139.4h.5zM134.9 139.5h.5zM134.9 139.6h.5zM134.9 139.7h.5zM134.9 139.8h.5zM134.9 139.9h.5zM134.9 140h.4zM134.9 140h.4zM134.9 140.1h.4zM134.9 140.2h.4zM134.9 140.3h.4zM134.9 140.4h.4zM134.9 140.5h.4zM134.9 140.5h.3zM134.9 140.6h.3zM134.9 140.7h.3zM134.9 140.8h.3zM134.9 140.9h.3zM134.9 141h.3zM134.9 141.1h.3zM134.9 141.1h.2zM134.9 141.2h.2zM134.9 141.3h.2zM134.9 141.4h.2zM134.9 141.5h.2zM134.9 141.6h.2zM134.9 141.6h.2zM134.9 141.7h.2zM134.9 141.8h.1zM134.9 141.9h.1zM134.9 142h.1zM134.9 142.1h.1zM134.9 142.2h.1zM134.9 142.2h.1zM134.9 142.3h.1z"/>
<path d="M28.8 157.1h.2zM28.8 157.2h.2zM28.8 157.3h.4zM28.8 157.4h.5zM28.8 157.5h.6zM28.8 157.6h.6zM28.9 157.6h.5zM28.9 157.7h.5zM28.9 157.8h.5zM28.9 157.9h.5zM28.9 158h.5zM28.9 158.1h.5zM28.9 158.2h.5zM29 158.2h.4zM29 158.3h.4zM29 158.4h.4zM29 158.5h.4zM29 158.6h.4zM29 158.7h.4zM29 158.7h.4zM29 158.8h.4zM29 158.9h.4zM29 159h.4zM29 159.1h.4zM29 159.2h.4zM29 159.3h.4zM29 159.3h.4zM29 159.4h.4zM29.1 159.5h.3zM29.1 159.6h.3zM29.1 159.7h.3zM29.1 159.8h.3zM29.1 159.9h.3zM29.1 159.9h.3zM29.1 160h.3zM29.2 160.1h.2zM29.2 160.2h.2zM29.2 160.3h.2zM29.2 160.4h.2zM29.2 160.4h.2zM29.2 160.5h.2zM29.2 160.6h.2zM29.2 160.7h.2z"/>
<path d="M29.9 157.1h.2zM29.7 157.2h.4zM29.6 157.3h.5zM29.5 157.4h.6zM29.4 157.5h.7zM29.4 157.6h.7zM29.4 157.6h.6zM29.4 157.7h.6zM29.4 157.8h.6zM29.4 157.9h.6zM29.4 158h.6zM29.4 158.1h.6zM29.4 158.2h.6zM29.4 158.2h.5zM29.4 158.3h.5zM29.4 158.4h.5zM29.4 158.5h.5zM29.4 158.6h.5zM29.4 158.7h.5zM29.4 158.7h.5zM29.4 158.8h.5zM29.4 158.9h.4zM29.4 159h.4zM29.4 159.1h.4zM29.4 159.2h.4zM29.4 159.3h.4zM29.4 159.3h.4zM29.4 159.4h.4zM29.4 159.5h.3zM29.4 159.6h.3zM29.4 159.7h.3zM29.4 159.8h.3zM29.4 159.9h.3zM29.4 159.9h.3zM29.4 160h.3zM29.4 160.1h.2zM29.4 160.2h.2zM29.4 160.3h.2zM29.4 160.4h.2zM29.4 160.4h.2zM29.4 160.5h.2zM29.4 160.6h.2zM29.4 160.7h.2zM29.4 160.8h.1zM29.4 160.9h.1zM29.4 161h.1zM29.4 161h.1zM29.4 161.1h.1zM29.4 161.2h.1zM29.4 161.3h.1z"/>
<path d="M68.7 143.1h.1zM68.6 143.2h.2zM68.5 143.3h.3zM68.4 143.3h.4zM68.3 143.4h.5zM68.2 143.5h.6zM68.2 143.6h.6zM68.1 143.7h.7zM68 143.8h.8zM67.9 143.8h.8zM67.8 143.9h.9zM67.7 144h.9zM67.6 144.1h.8zM67.6 144.2h.7zM67.5 144.3h.7zM67.4 144.4h.7zM67.3 144.4h.7zM67.2 144.5h.7zM67.1 144.6h.6zM67.1 144.7h.5zM67 144.8h.6zM66.9 144.9h.5zM66.8 144.9h.5zM66.7 145h.5zM66.6 145.1h.5zM66.5 145.2h.5zM66.5 145.3h.4zM66.4 145.4h.4zM66.3 145.5h.3zM66.2 145.5h.3zM66.1 145.6h.4zM66 145.7h.3zM66 145.8h.2zM65.9 145.9h.2zM65.8 146h.2zM65.7 146h.2zM65.6 146.1h.2z"/>
<path d="M68.7 143.8h.5zM68.7 143.9h.7zM68.6 144h1.1zM68.4 144.1h1.2zM68.3 144.2h1.1zM68.2 144.3h1.1zM68.1 144.4h1zM68 144.4h1zM67.9 144.5h.9zM67.7 144.6h1zM67.6 144.7h.9zM67.6 144.8h.7zM67.4 144.9h.8zM67.3 144.9h.8zM67.2 145h.7zM67.1 145.1h.6zM67 145.2h.6zM66.9 145.3h.6zM66.8 145.4h.5zM66.6 145.5h.5zM66.5 145.5h.5zM66.5 145.6h.3zM66.3 145.7h.4zM66.2 145.8h.3zM66.1 145.9h.3zM66 146h.2zM65.9 146h.1zM65.8 146.1h.2zM65.6 146.2h.2z"/>
<path d="M87.6 144.4h.2zM87.7 144.4h.2zM87.8 144.5h.2zM87.9 144.6h.2zM88 144.7h.1zM88 144.8h.2zM88.1 144.9h.2zM88.1 144.9h.3zM88.2 145h.3zM88.3 145.1h.3zM88.3 145.2h.3zM88.4 145.3h.3zM88.5 145.4h.3zM88.6 145.5h.3zM88.6 145.5h.4zM88.6 145.6h.5zM88.7 145.7h.5zM88.8 145.8h.4zM88.9 145.9h.4zM89 146h.4zM89.1 146h.4zM89.1 146.1h.5zM89.2 146.2h.5zM89.2 146.3h.5zM89.3 146.4h.5zM89.4 146.5h.5zM89.4 146.6h.6zM89.5 146.6h.6zM89.6 146.7h.6zM89.7 146.8h.6zM89.7 146.9h.6zM89.7 147h.7zM89.8 147.1h.7zM89.9 147.2h.7zM90 147.2h.7zM90.1 147.3h.7z"/>
<path d="M87.6 144.5h.2zM87.7 144.6h.2zM87.8 144.7h.2zM87.8 144.8h.2zM87.9 144.9h.2zM87.9 144.9h.2zM88 145h.2zM88.1 145.1h.2zM88.1 145.2h.2zM88.1 145.3h.3zM88.1 145.4h.4zM88.2 145.5h.4zM88.3 145.5h.3zM88.3 145.6h.3zM88.4 145.7h.3zM88.4 145.8h.4zM88.5 145.9h.4zM88.6 146h.4zM88.6 146h.5zM88.6 146.1h.5zM88.7 146.2h.5zM88.7 146.3h.5zM88.8 146.4h.5zM88.8 146.5h.6zM88.9 146.6h.5zM89 146.6h.5zM89 146.7h.6zM89.1 146.8h.6zM89.1 146.9h.6zM89.2 147h.5zM89.2 147.1h.6zM89.2 147.2h.7zM89.3 147.2h.7zM89.3 147.3h.8zM89.4 147.4h.7zM89.5 147.5h.6zM89.5 147.6h.6zM89.6 147.7h.4zM89.6 147.7h.4zM89.7 147.8h.3zM89.7 147.9h.2zM89.7 148h.2z"/>
<path d="M55.7 172.1h4.5zM56.4 172.2h3.9zM57 172.3h3.4zM57.7 172.4h2.8zM58.3 172.5h2.2zM58.8 172.6h1.7zM59.5 172.6h1.1zM60.1 172.7h.6z"/>
<path d="M60 171.6h.7zM59.4 171.7h1.2zM58.6 171.8h1.9zM57.9 171.9h2.6zM57.1 172h3.3zM56.5 172h3.8z"/>
<path d="M80.9 171.6h.6zM80.9 171.7h1.3zM81 171.8h2zM81 171.9h2.7zM81.1 172h3.3zM81.2 172h3.9z"/>
<path d="M81.2 172.1h4.6zM81.2 172.2h4zM81.1 172.3h3.5zM81.1 172.4h2.8zM81 172.5h2.3zM80.9 172.6h1.8zM80.9 172.6h1.1zM80.9 172.7h.5z"/>
<path d="M85.8 172.1h4.5zM86.4 172.2h3.9zM87 172.3h3.4zM87.7 172.4h2.8zM88.3 172.5h2.2zM88.9 172.6h1.7zM89.6 172.6h1.1zM90.2 172.7h.6z"/>
<path d="M90.1 171.6h.7zM89.4 171.7h1.3zM88.6 171.8h2zM88 171.9h2.5zM87.2 172h3.2zM86.5 172h3.8z"/>
<path d="M160.8 171.6h.7zM160.9 171.7h1.2zM161 171.8h1.9zM161 171.9h2.6zM161.1 172h3.2zM161.2 172h3.8z"/>
<path d="M161.2 172.1h4.5zM161.2 172.2h3.9zM161.1 172.3h3.4zM161 172.4h2.8zM161 172.5h2.2zM161 172.6h1.6zM160.9 172.6h1.1zM160.8 172.7h.6z"/>
</g>
<g font-size="10.9">
<text x="154.8" y="22.8">Ra 25 (</text>
<text x="190.3" y="22.8">)</text>
<text x="88.9" y="263.5">Заклепка 8х8.00</text>
<text x="92.6" y="273.5">ГОСТ 10299-80</text>
<text x="162.3" y="288.5">НГУ-2025</text>
</g>
<text font-size="10.7" x="86.3" y="288.5">Сталь 10 ГОСТ 1050-2013</text>
<g font-size="8.5">
<text x="26.8" y="124.3" transform="rotate(-90 26.8 124.3)">⌀</text>
<text x="132.3" y="122" transform="rotate(-90 132.3 122)">⌀</text>
</g>
<g font-size="7.8">
<text x="26.8" y="117.7" transform="rotate(-90 26.8 117.7)">,</text>
<text x="26.8" y="116.7" transform="rotate(-90 26.8 116.7)">8</text>
<text x="132.3" y="118.6" transform="rotate(-90 132.3 118.6)">5</text>
<text x="26.8" y="120.9" transform="rotate(-90 26.8 120.9)">8</text>
<text x="32.9" y="153">R4,73*</text>
<text x="98.5" y="153">R0,4</text>
<text x="68.4" y="169.6">3</text>
<text x="123.2" y="169.6">8</text>
<text x="176.5" y="267.5">0</text>
<text x="191.4" y="267.5">10:1</text>
</g>
<g font-size="5.4">
<text x="12.8" y="46.9" transform="rotate(-90 12.8 46.9)">Перв. примен.</text>
<text x="12.8" y="103.8" transform="rotate(-90 12.8 103.8)">Справ. №</text>
<text x="12.8" y="176.7" transform="rotate(-90 12.8 176.7)">Подп. и дата</text>
<text x="12.8" y="205.8" transform="rotate(-90 12.8 205.8)">Инв. № дубл.</text>
<text x="12.8" y="231.6" transform="rotate(-90 12.8 231.6)">Взам. инв. №</text>
<text x="159.1" y="256.8">Лит.</text>
<text x="173.1" y="256.8">Масса</text>
<text x="188" y="256.8">Масштаб</text>
<text x="12.8" y="261.7" transform="rotate(-90 12.8 261.7)">Подп. и дата</text>
<text x="41.2" y="261.8">№ докум.</text>
<text x="63.6" y="261.8">Подп.</text>
<text x="21" y="266.8">Разраб.</text>
<text x="38" y="266.8">Доронин</text>
<text x="76" y="266.8">12.11</text>
<text x="21" y="271.8">Пров.</text>
<text x="21" y="276.8">Т.контр.</text>
<text x="156.9" y="276.8">Лист 26</text>
<text x="177.9" y="276.8">Листов</text>
<text x="197.1" y="276.8">34</text>
<text x="21" y="286.8">Н.контр.</text>
<text x="7.5" y="292.5" transform="rotate(-90 7.5 292.5)">КОМПАС-3Dv23Учебнаяверсия©2024ООО&quot;АСКОН-Системыпроектирования&quot;, Россия. Всеправазащищены.</text>
<text x="12.8" y="290.8" transform="rotate(-90 12.8 290.8)">Инв. № подл.</text>
<text x="21" y="291.8">Утв.</text>
<text x="8.5" y="296.7">Недлякоммерческогоиспользования</text>
<text x="96" y="296.8">Копировал</text>
<text x="166" y="296.8">Формат</text>
<text x="186" y="296.8">A4</text>
</g>
<g font-size="5.3">
<text x="21.1" y="261.8">Изм.</text>
<text x="28.1" y="261.8">Лист</text>
<text x="76.1" y="261.8">Дата</text>
</g>
</svg>
